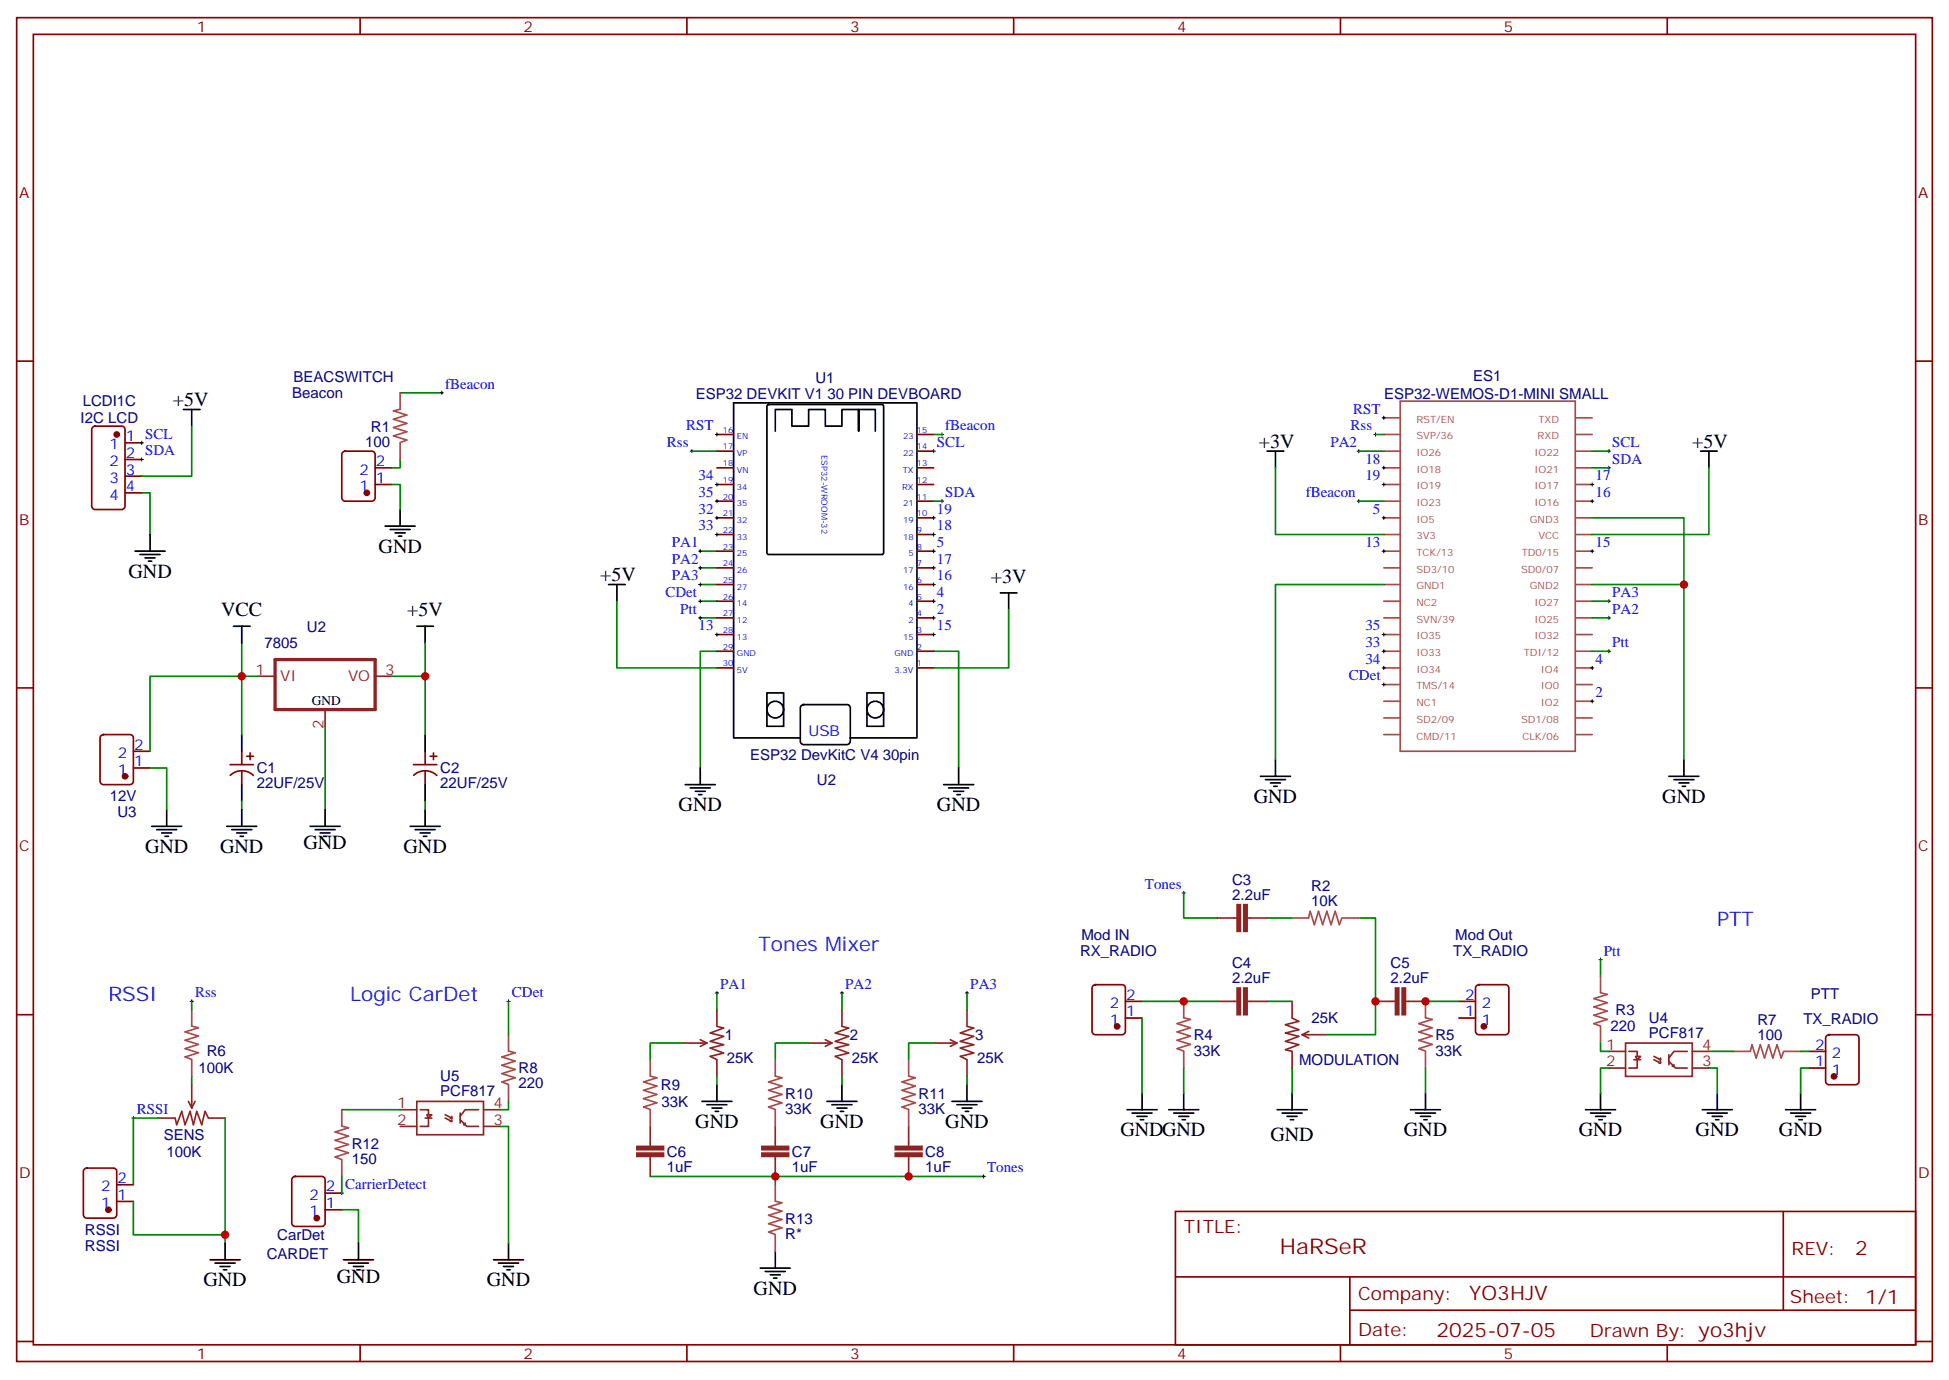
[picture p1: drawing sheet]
<svg xmlns="http://www.w3.org/2000/svg" width="412mm" height="292mm" viewBox="0 0 412 292" stroke-linecap="round" stroke-linejoin="round" font-family="sans-serif">
<g fill="none" stroke="#870000" stroke-width=".35">
<path d="M3.5 3.7h405.4v284.4h-405.4zM7.1 7.3h398.2v277.3h-398.2zM76.2 3.7v3.6M145.3 3.7v3.6M214.5 3.7v3.6M283.6 3.7v3.6M352.8 3.7v3.6M3.5 76.4h3.6M405.3 76.4h3.6M19.6 90.4l.5-.2h5.7a.71 .71 0 0 1 .7 .7v16.2a.76 .76 0 0 1-.7 .7h-5.7a.76 .76 0 0 1-.7-.7v-16.2zM26.5 93.7h3.5M26.5 97.2h3.5"/>
<path d="M72.6 95.7l.4-.2h5.7a.71 .71 0 0 1 .7 .7v9.1a.76 .76 0 0 1-.7 .7h-5.7a.76 .76 0 0 1-.7-.7v-9.1zM79.4 99h3.5M151.7 99h3.5M151.7 91.9h3.5M151.7 95.5h3.5M194 99h3.6M194 91.9h3.6M194 95.5h3.6M26.5 100.8h3.5M26.5 104.3h3.5M79.4 102.5h3.5M151.7 102.5h3.5"/>
<path d="M151.7 106h3.5M151.7 109.6h3.5M151.7 113.1h3.5M151.7 116.6h3.5M194 102.5h3.6M194 106h3.6M194 109.6h3.6M194 113.1h3.6M194 116.6h3.6M151.7 120.2h3.5M151.7 123.7h3.5M151.7 127.2h3.5"/>
<path d="M151.7 130.7h3.5M151.7 134.3h3.5M151.7 137.8h3.5M194 120.2h3.6M194 123.7h3.6M194 127.2h3.6M194 130.7h3.6M194 134.3h3.6M194 137.8h3.6M3.5 145.6h3.6M21.4 155.6l.5-.2h5.6a.71 .71 0 0 1 .7 .7v9.2a.76 .76 0 0 1-.7 .7h-5.6a.76 .76 0 0 1-.7-.7v-9.2zM28.2 159h3.5"/>
<path d="M51.2 159v2.8M52.9 159.3v1.4M90 159v2.8M91.7 159.3v1.4M151.7 141.3h3.5M194 141.3h3.6M405.3 145.6h3.6M28.2 162.5h3.5M48.7 161.8h4.9M48.7 164.1a3.5 3.5 0 0 1 4.9 0M51.2 163.2v2.8M52.2 160h1.4"/>
<path d="M87.5 161.8h4.9M87.5 164.1a3.5 3.5 0 0 1 4.9 0M90 163.2v2.8M91 160h1.4M3.5 214.7h3.6M231.3 208.6l.5-.2h5.6a.71 .71 0 0 1 .7 .7v9.1a.76 .76 0 0 1-.7 .7h-5.6a.76 .76 0 0 1-.7-.7v-9.1zM238.1 215.4h3.6M238.1 211.9h3.6M308.7 215.4h3.5M308.7 211.9h3.5M312.4 208.6l.5-.2h5.7a.71 .71 0 0 1 .7 .7v9.1a.76 .76 0 0 1-.7 .7h-5.7a.76 .76 0 0 1-.7-.7v-9.1zM386.5 219.1l.5-.2h5.6a.71 .71 0 0 1 .7 .7v9.2a.76 .76 0 0 1-.7 .7h-5.6a.76 .76 0 0 1-.7-.7v-9.2z"/>
<path d="M405.3 214.7h3.6M382.8 226h3.5M382.8 222.5h3.5M17.9 247.4l.4-.2h5.7a.71 .71 0 0 1 .7 .7v9.1a.76 .76 0 0 1-.7 .7h-5.7a.76 .76 0 0 1-.7-.7v-9.1zM24.7 254.2h3.5M24.7 250.7h3.5M62 249.1l.4-.2h5.7a.71 .71 0 0 1 .7 .7v9.2a.76 .76 0 0 1-.7 .7h-5.7a.76 .76 0 0 1-.7-.7v-9.2zM68.8 256h3.5M68.8 252.4h3.5M248.7 256.3h156.6v28.3h-156.6zM377.3 256.4v20.8M248.7 270.2h156.5"/>
<path d="M285.6 277.2h119.6M285.6 270.2v14.1M3.5 283.8h3.6M76.2 284.6v3.5M145.3 284.6v3.5M214.5 284.6v3.5M283.6 284.6v3.5M352.8 284.6v3.5M405.3 283.8h3.6"/>
</g>
<g fill="none" stroke="#008700" stroke-width=".35">
<path d="M40.6 90.2v10.6h-10.6M84.7 97.2v1.8h-1.8M84.7 83.1h8.8M146.4 95.5h5.3M197.6 91.9h1.7M269.9 99v14.1h22.9M287.5 95.5h5.3M291 91.9h1.8M336.9 95.5h3.5M336.9 99h3.5M361.6 99v14.1h-24.7M30 104.3h1.7v8.8"/>
<path d="M82.9 102.5h1.8v5.3M148.2 116.6h3.5M197.6 106h1.7M287.5 106h5.3M336.9 109.6h19.4v14.1M51.2 136v7.1h3.5M90 136v19.4M130.5 127.2v14.1h21.2M148.2 120.2h3.5M148.2 123.7h3.5M148.2 127.2h3.5M148.2 130.7h3.5"/>
<path d="M151.7 137.8h-3.5v24.7M197.6 137.8h5.2v24.7M213.4 129v12.3h-15.8M292.8 123.7h-22.9v37M336.9 123.7h19.4v37M336.9 127.2h3.5M336.9 130.7h3.5M336.9 137.8h3.5M51.2 155.4v-12.3h-19.5v15.9M68.8 153.7v17.6M82.9 143.1h7.1M31.7 162.5h3.6v8.8"/>
<path d="M51.2 169.5v1.8M90 169.5v1.8M250.5 188.9v5.3h7M268.1 194.2h5.3M287.5 194.2h3.5v24.7h-10.5M40.6 211.9v1.7M107.6 211.9v7M151.7 210.1v3.5M178.2 210.1v3.5M204.6 210.1v3.5M241.7 211.9h15.8M241.7 215.4v15.9"/>
<path d="M268.1 211.9h5.3M301.6 211.9h7.1M338.7 203.1v3.5M33.5 236.6h-5.3v14.1M40.6 227.8v1.7M47.6 236.6v26.4M72.3 234.8h12.4M105.8 238.3h1.8v24.7M107.6 233v1.8h-1.8M144.6 220.7h-7v3.5M151.7 227.8v1.7M171.1 220.7h-7.1v3.5"/>
<path d="M178.2 227.8v1.7M197.6 220.7h-5.3v3.5M204.6 227.8v1.7M250.5 226v5.3M273.4 226v5.3M301.6 226v5.3M338.7 220.7v1.8h1.7M340.4 226h-1.7v5.3M361.6 226h1.8v5.3M361.6 222.5h5.3M381 222.5h1.8M382.8 226h-1.8v5.3"/>
<path d="M28.2 254.2v7.1h19.4M72.3 256h3.5v7M72.3 248.9v3.5M137.6 248.9h26.4M164 248.9h44.1M164 248.9v1.8"/>
</g>
<g fill="none" stroke="#000" stroke-width=".35">
<path d="M38.8 86.6h3.5M40.6 86.6v3.6M162.3 85.8l.3-.2h24l.3 .2 .1 31.2-.2 .3h-24.2l-.3-.2zM164 91.2v-4.6h3.6v3.6h3.5v-3.6h3.5v3.6h3.6v-3.6h3.5v4.6v-4.6h3.5v4.6M268.1 95.5h3.5M269.9 95.5v3.5M359.8 95.5h3.6M361.6 95.5v3.5M28.6 116.6h6.3M29.6 117.3h4.3M30.7 118h2.1M31.4 118.7h.7"/>
<path d="M31.7 113.1v3.5M81.5 111.3h6.3M82.5 112h4.3M83.6 112.7h2.1M84.3 113.5h.7M84.7 107.8v3.5M49.4 132.5h3.5M51.2 132.5v3.5M88.2 132.5h3.5M90 132.5v3.5M128.8 123.7h3.5M130.5 123.7v3.5"/>
<path d="M211.7 125.4h3.5M213.4 125.4v3.6M51.2 155.4v3.6M90 155.4v3.6M162.3 146.6h3.5v7.1h-3.5zM169.3 156.1h-14.1v-70.9h38.8v70.9h-14.1M169.6 149.3l.4-.2h9.2a.71 .71 0 0 1 .7 .7v7a.76 .76 0 0 1-.7 .8h-9.2a.76 .76 0 0 1-.7-.8v-7zM183.4 146.6h3.6v7.1h-3.6zM32.1 174.8h6.4M33.2 175.5h4.2M34.2 176.2h2.1M34.9 177h.7"/>
<path d="M35.3 171.3v3.5M48 174.8h6.3M49 175.5h4.3M50.1 176.2h2.1M50.8 177h.7M51.2 166v3.5M51.2 171.3v3.5M65.6 174.8h6.4M66.7 175.5h4.2M67.7 176.2h2.1M68.4 177h.7M68.8 171.3v3.5"/>
<path d="M86.8 174.8h6.3M87.8 175.5h4.3M88.9 176.2h2.1M89.6 177h.7M90 166v3.5M90 171.3v3.5M145 166h6.3M146 166.7h4.3M147.1 167.4h2.1M147.8 168.1h.7M148.2 162.5v3.5M199.7 166h6.3"/>
<path d="M200.7 166.7h4.3M201.8 167.4h2.1M202.5 168.1h.7M202.8 162.5v3.5M266.7 164.3h6.3M267.8 165h4.2M268.8 165.7h2.1M269.5 166.4h.7M269.9 160.7v3.6M353.1 164.3h6.4M354.2 165h4.2M355.2 165.7h2.2"/>
<path d="M356 166.4h.7M356.3 160.7v3.6M148.5 233h6.4M149.6 233.8h4.2M150.6 234.5h2.2M151.3 235.2h.7M151.7 229.5v3.5M175 233h6.3M176 233.8h4.3M177.1 234.5h2.1M177.8 235.2h.7M178.2 229.5v3.5"/>
<path d="M201.4 233h6.4M202.5 233.8h4.2M203.6 234.5h2.1M204.3 235.2h.7M204.6 229.5v3.5M238.5 234.8h6.3M239.5 235.5h4.3M240.6 236.2h2.1M241.3 236.9h.7M241.7 231.3v3.5M247.3 234.8h6.3M248.4 235.5h4.2"/>
<path d="M249.4 236.2h2.1M250.1 236.9h.7M250.5 231.3v3.5M270.2 234.8h6.4M271.3 235.5h4.2M272.3 236.2h2.2M273 236.9h.8M273.4 231.3v3.5M298.4 234.8h6.4M299.5 235.5h4.2M300.6 236.2h2.1M301.3 236.9h.7"/>
<path d="M301.6 231.3v3.5M335.5 234.8h6.3M336.5 235.5h4.3M337.6 236.2h2.1M338.3 236.9h.7M338.7 231.3v3.5M360.2 234.8h6.3M361.2 235.5h4.3M362.3 236.2h2.1M363 236.9h.7M363.4 231.3v3.5M377.8 234.8h6.4"/>
<path d="M378.9 235.5h4.2M379.9 236.2h2.2M380.6 236.9h.8M381 231.3v3.5M44.4 266.6h6.4M45.5 267.3h4.2M46.6 268h2.1M47.3 268.7h.7M47.6 263v3.6M72.7 266.6h6.3M73.7 267.3h4.3M74.8 268h2.1"/>
<path d="M75.5 268.7h.7M75.8 263v3.6M104.4 266.6h6.4M105.5 267.3h4.2M106.5 268h2.2M107.2 268.7h.7M107.6 263v3.6M160.9 268.3h6.3M161.9 269h4.3M163 269.7h2.1M163.7 270.4h.7M164 264.8v3.5"/>
<circle cx="164" cy="150.1" r="1.76"/>
<circle cx="185.2" cy="150.1" r="1.76"/>
</g>
<path d="M58.2 139.6h21.2v10.5h-21.2z" fill="none" stroke="#8c2424" stroke-width=".71"/>
<g fill="none" stroke="#8c2424" stroke-width=".35">
<path d="M54.7 143.1h3.5M68.8 150.1v3.6M79.4 143.1h3.5M257.5 194.2h4.3M263.9 194.2h4.2M148.2 220l1.4 .7M151.7 213.6v3.6l1.4 .3-2.8 1.1 2.8 .7-2.8 1 2.8 .8-2.8 .7 2.8 1-2.8 .7 1.4 .7v3.6M174.6 220l1.4 .7M178.2 213.6v3.6l1.4 .3-2.9 1.1 2.9 .7-2.9 1 2.9 .8-2.9 .7 2.9 1-2.9 .7 1.5 .7v3.6M201.1 220l1.4 .7M204.6 213.6v3.6l1.4 .3-2.8 1.1 2.8 .7-2.8 1 2.8 .8-2.8 .7 2.8 1-2.8 .7 1.4 .7v3.6M257.5 211.9h4.3"/>
<path d="M263.9 211.9h4.2M273.4 211.9v3.5l1.4 .7-2.8 .7 2.8 1.1-2.8 .7 2.8 .7-2.8 1 2.8 .8-2.8 1 1.4 .4v3.5M275.5 218.9l1.4 .7M275.5 218.9h5M276.9 218.2l-1.4 .7M291 211.9h4.3M297.4 211.9h4.2M33.5 236.6h3.5l.4 1.4 1.1-2.8 .7 2.8 1-2.8 .7 2.8 .7-2.8 1.1 2.8 .7-2.8 .7 1.4h3.5M39.9 233l.7 1.5M40.6 229.5v5M41.3 233l-.7 1.5M84.7 234.8h3.5"/>
<path d="M84.7 238.3h3.5M88.2 233h14.1v7.1h-14.1zM88.9 234.8h1.8v1.1M90 236.6h1.4M90.3 235.9h1.1l-.7 .7zM90.7 236.6v1.7h-1.8M94.2 235.9l1.4 .7M94.2 236.6l1.4 .7v-.4M95.2 237.3h.4M95.2 236.6h.4M95.6 236.2v.4M97.4 235.5v2.1"/>
<path d="M97.4 236.9l1.4 1.4h2.4M98.4 237.6v.4h-.3M101.2 234.8h-2.8l-1 1.4M102.3 234.8h3.5M102.3 238.3h3.5M137.6 238.3v4.3M144.6 220.7h5M149.6 220.7l-1.4 .7M164 238.3v4.3M171.1 220.7h4.9M176 220.7l-1.4 .7M192.3 238.3v4.3"/>
<path d="M197.6 220.7h4.9M202.5 220.7l-1.4 .7M340.4 222.5h3.6M340.4 226h3.6M344 220.7h14.1v7.1h-14.1zM344.7 222.5h1.7v1M345.7 224.2h1.4M346.1 223.5h1l-.7 .7zM346.4 224.2v1.8h-1.7M350 223.5l1.4 .7M350 224.2l1.4 .7v-.3M351 224.9h.4"/>
<path d="M351 224.2h.4M351.4 223.9v.3M353.1 223.2v2.1M353.1 224.6l1.4 1.4h2.5M354.2 225.3v.3h-.4M357 222.5h-2.8l-1.1 1.4M358.1 222.5h3.5M358.1 226h3.5M137.6 244.7v4.2M164 244.7v4.2M192.3 244.7v4.2"/>
</g>
<g fill="none" stroke="#000" stroke-width=".21">
<path d="M29.6 93.7h.7M29.6 97.2h.7M30 93.3v.8M30 96.9v.7M93.1 83.1h.7M93.5 82.8v.7M146 95.5h.8M146.4 95.1v.7M151.3 91.9h.7M151.7 91.6v.7M197.2 95.5h.7M197.6 95.1v.7"/>
<path d="M199 91.9h.7M199.3 91.6v.7M287.2 95.5h.7M287.5 95.1v.7M290.7 91.9h.7M291 91.6v.7M292.5 88.4h.7M292.5 99h.7M292.8 88.1v.7M292.8 98.6v.7M340.1 95.5h.7M340.1 99h.7"/>
<path d="M340.4 95.1v.7M340.4 98.6v.7M147.8 116.6h.7M148.2 116.3v.7M148.2 119.8v.7M151.3 106h.7M151.3 109.6h.7M151.3 113.1h.7M151.3 102.5h.7M151.7 102.2v.7M151.7 105.7v.7M151.7 109.2v.7"/>
<path d="M151.7 112.7v.8M197.2 116.6h.7M197.2 109.6h.7M197.2 113.1h.7M197.6 109.2v.7M197.6 112.7v.8M197.6 116.3v.7M197.6 119.8v.7M199 106h.7M199.3 105.7v.7M287.2 106h.7M287.5 105.7v.7"/>
<path d="M292.5 116.6h.7M292.5 109.6h.7M292.5 102.5h.7M292.8 102.2v.7M292.8 109.2v.7M292.8 116.3v.7M336.5 106h.8M336.5 116.6h.8M336.5 102.5h.8M336.9 102.2v.7M336.9 105.7v.7M336.9 116.3v.7"/>
<path d="M147.8 120.2h.7M147.8 123.7h.7M147.8 127.2h.7M147.8 130.7h.7M148.2 123.3v.7M148.2 126.9v.7M148.2 130.4v.7M151.3 134.3h.7M151.7 133.9v.7M197.2 120.2h.7M197.2 123.7h.7M197.2 127.2h.7"/>
<path d="M197.2 130.7h.7M197.2 134.3h.7M197.6 123.3v.7M197.6 126.9v.7M197.6 130.4v.7M197.6 133.9v.7M292.5 134.3h.7M292.5 137.8h.7M292.8 133.9v.7M292.8 137.4v.7M340.1 127.2h.7M340.1 130.7h.7"/>
<path d="M340.1 137.8h.7M340.4 126.9v.7M340.4 130.4v.7M340.4 137.4v.7M292.5 144.9h.7M292.5 141.3h.7M292.8 141v.7M292.8 144.5v.7M336.5 141.3h.8M336.5 148.4h.8M336.9 141v.7M336.9 148v.7"/>
<path d="M250.1 188.9h.7M250.5 188.6v.7M40.2 211.9h.7M40.6 211.5v.7M107.2 211.9h.7M107.6 211.5v.7M151.3 210.1h.7M151.7 209.8v.7M177.8 210.1h.7M178.2 209.8v.7M204.3 210.1h.7M204.6 209.8v.7"/>
<path d="M338.3 203.1h.7M338.7 202.7v.7M27.9 236.6h.7M28.2 236.2v.7M72 252.4h.7M72.3 252.1v.7M207.8 248.9h.7M208.1 248.6v.7"/>
</g>
<g fill="#8c2424" stroke="#8c2424" stroke-width=".35">
<path d="M134.8 244h5.6v.7h-5.6z"/>
<path d="M134.8 242.6h5.6v.7h-5.6z"/>
<path d="M161.2 244h5.7v.7h-5.7z"/>
<path d="M161.2 242.6h5.7v.7h-5.7z"/>
<path d="M189.4 244h5.7v.7h-5.7z"/>
<path d="M189.4 242.6h5.7v.7h-5.7z"/>
<path d="M261.8 209.1h.7v5.6h-.7z"/>
<path d="M263.2 209.1h.7v5.6h-.7z"/>
<path d="M296.7 209.1h.7v5.6h-.7z"/>
<path d="M295.3 209.1h.7v5.6h-.7z"/>
<path d="M263.2 191.4h.7v5.7h-.7z"/>
<path d="M261.8 191.4h.7v5.7h-.7z"/>
</g>
<g fill="#870000" stroke="#870000" stroke-width=".35">
<circle cx="24.7" cy="91.9" r=".53"/>
<circle cx="22.9" cy="256" r=".53"/>
<circle cx="77.6" cy="104.3" r=".53"/>
<circle cx="67" cy="257.7" r=".53"/>
<circle cx="236.4" cy="217.2" r=".53"/>
<circle cx="314" cy="217.2" r=".53"/>
<circle cx="388.1" cy="227.8" r=".53"/>
<circle cx="26.5" cy="164.3" r=".53"/>
</g>
<g fill="none" stroke="#a64a4a" stroke-width=".35">
<path d="M84.7 83.1v3.5l-1.4 .3 2.8 .9-2.8 .9 2.8 .9-2.8 .9 2.8 .8-2.8 .9 2.8 .9-1.4 .5M84.7 93.8v3.4M292.8 99h3.5M292.8 95.5h3.5M292.8 91.9h3.5M292.8 88.4h3.5M296.3 84.9h37v74.1h-37zM333.4 99h3.5M333.4 95.5h3.5M333.4 91.9h3.5M333.4 88.4h3.5M292.8 116.6h3.5"/>
<path d="M292.8 113.1h3.5M292.8 109.6h3.5M292.8 106h3.5M292.8 102.5h3.5M333.4 116.6h3.5M333.4 113.1h3.5M333.4 109.6h3.5M333.4 106h3.5M333.4 102.5h3.5M292.8 137.8h3.5M292.8 134.3h3.5M292.8 130.7h3.5"/>
<path d="M292.8 127.2h3.5M292.8 123.7h3.5M292.8 120.2h3.5M333.4 137.8h3.5M333.4 134.3h3.5M333.4 130.7h3.5M333.4 127.2h3.5M333.4 123.7h3.5M333.4 120.2h3.5M292.8 155.4h3.5M292.8 151.9h3.5M292.8 148.4h3.5"/>
<path d="M292.8 144.9h3.5M292.8 141.3h3.5M333.4 155.4h3.5M333.4 151.9h3.5M333.4 148.4h3.5M333.4 144.9h3.5M333.4 141.3h3.5M273.4 194.2h3.5l.3-1.4 .9 2.9 .9-2.9 .9 2.9 .9-2.9 .8 2.9 .9-2.9 .9 2.9 .5-1.5M284 194.2h3.5M40.6 213.6v3.5l1.4 .4-2.8 .8 2.8 .9-2.8 .9 2.8 .9-2.8 .9 2.8 .9-2.8 .8 1.4 .6M107.6 218.9v3.5l1.4 .4-2.8 .8 2.8 .9-2.8 .9 2.8 .9-2.8 .9 2.8 .8-2.8 .9 1.4 .6M250.5 211.9v3.4l1.4 .4-2.8 .9 2.8 .9-2.8 .8 2.8 .9-2.8 .9 2.8 .9-2.8 .9 1.4 .5"/>
<path d="M301.6 211.9v3.4l1.4 .4-2.8 .9 2.8 .9-2.8 .8 2.8 .9-2.8 .9 2.8 .9-2.8 .9 1.4 .5M338.7 206.6v3.5l1.4 .3-2.8 .9 2.8 .9-2.8 .9 2.8 .8-2.8 .9 2.8 .9-2.8 .9 1.4 .5M338.7 217.2v3.5M40.6 224.3v3.5M72.3 234.8v3.5l1.4 .3-2.8 .9 2.8 .9-2.8 .9 2.8 .9-2.8 .8 2.8 .9-2.8 .9 1.4 .5M107.6 229.6v3.4M137.6 224.2v3.5l1.4 .3-2.8 .9 2.8 .9-2.8 .9 2.8 .9-2.8 .9 2.8 .8-2.8 .9 1.4 .6M137.6 234.9v3.4M164 224.2v3.5l1.5 .3-2.9 .9 2.9 .9-2.9 .9 2.9 .9-2.9 .9 2.9 .8-2.9 .9 1.4 .6M164 234.9v3.4M192.3 224.2v3.5l1.4 .3-2.8 .9 2.8 .9-2.8 .9 2.8 .9-2.8 .9 2.8 .8-2.8 .9 1.4 .6M192.3 234.9v3.4"/>
<path d="M250.5 222.5v3.5M301.6 222.5v3.5M366.9 222.5h3.5l.3-1.4 .9 2.8 .9-2.8 .9 2.8 .8-2.8 .9 2.8 .9-2.8 .9 2.8 .5-1.4M377.5 222.5h3.5M72.3 245.4v3.5M164 250.7v3.5l1.5 .3-2.9 .9 2.9 .9-2.9 .9 2.9 .8-2.9 .9 2.9 .9-2.9 .9 1.4 .5M164 261.3v3.5"/>
</g>
<g fill="#c00">
<circle cx="51.2" cy="143.1" r=".88"/>
<circle cx="90" cy="143.1" r=".88"/>
<circle cx="356.3" cy="123.7" r=".88"/>
<circle cx="47.6" cy="261.3" r=".88"/>
<circle cx="250.5" cy="211.9" r=".88"/>
<circle cx="301.6" cy="211.9" r=".88"/>
<circle cx="291" cy="211.9" r=".88"/>
<circle cx="164" cy="248.9" r=".88"/>
<circle cx="192.3" cy="248.9" r=".88"/>
</g>
<text font-size="4.6" fill="#800" x="270.8" y="265.4">HaRSeR</text>
<g font-size="4.2">
<text x="36.6" y="85.9">+5V</text>
<text x="266.3" y="94.8">+3V</text>
<text x="358.1" y="94.8">+5V</text>
<text x="80.1" y="117">GND</text>
<text x="27.2" y="122.3">GND</text>
<text x="127" y="123">+5V</text>
<text x="209.6" y="123.3">+3V</text>
<text x="46.8" y="130.4">VCC</text>
<text x="86.2" y="130.4">+5V</text>
<text x="143.6" y="171.7">GND</text>
<text x="198.3" y="171.7">GND</text>
<text x="265.3" y="169.9">GND</text>
<text x="351.7" y="169.9">GND</text>
<text x="64.2" y="179.7">GND</text>
<text x="30.7" y="180.5">GND</text>
<text x="46.6" y="180.5">GND</text>
<text x="85.4" y="180.5">GND</text>
<text x="147.1" y="238.7">GND</text>
<text x="173.6" y="238.7">GND</text>
<text x="200" y="238.7">GND</text>
<text x="237.1" y="240.5">GNDGND</text>
<text x="268.8" y="241.5">GND</text>
<text x="297" y="240.5">GND</text>
<text x="334.1" y="240.5">GND</text>
<text x="358.8" y="240.5">GND</text>
<text x="376.4" y="240.5">GND</text>
<text x="43" y="272.2">GND</text>
<text x="71.3" y="271.5">GND</text>
<text x="103" y="272.2">GND</text>
<text x="159.5" y="274">GND</text>
</g>
<g font-size="4.2" fill="#00f">
<text x="363.4" y="196">PTT</text>
<text x="160.5" y="201.3">Tones Mixer</text>
<text x="22.9" y="211.9">RSSI</text>
<text x="74.1" y="211.9">Logic CarDet</text>
</g>
<g font-size="4.2" fill="#800">
<text x="392.5" y="265.6">2</text>
<text x="310.9" y="275.2">YO3HJV</text>
<text x="304" y="283">2025-07-05</text>
</g>
<g font-size="3.9" fill="#800">
<text x="250.5" y="260.9">TITLE:</text>
<text x="379.1" y="265.6">REV:</text>
<text x="287.4" y="275.1">Company:</text>
<text x="378.7" y="275.7">Sheet: 1/1</text>
<text x="287.4" y="282.8">Date:</text>
<text x="336.4" y="282.9">Drawn By: yo3hjv</text>
</g>
<g font-size="3.2" fill="#800">
<text x="41.6" y="6.7">1</text>
<text x="110.8" y="6.7">2</text>
<text x="179.9" y="6.7">3</text>
<text x="249.1" y="6.7">4</text>
<text x="318.2" y="6.7">5</text>
<text x="4.1" y="41.8">A</text>
<text x="405.9" y="41.8">A</text>
<text x="4.1" y="111">B</text>
<text x="405.9" y="111">B</text>
<text x="4.1" y="180.1">C</text>
<text x="405.9" y="180.1">C</text>
<text x="4.1" y="249.3">D</text>
<text x="405.9" y="249.3">D</text>
<text x="41.6" y="287.5">1</text>
<text x="110.8" y="287.5">2</text>
<text x="179.9" y="287.5">3</text>
<text x="249.1" y="287.5">4</text>
<text x="318.2" y="287.5">5</text>
</g>
<g font-size="3.2" fill="#000080">
<text x="62.1" y="80.8">BEACSWITCH</text>
<text x="172.5" y="81.1">U1</text>
<text x="311.7" y="80.6">ES1</text>
<text x="17.1" y="89.5">I2C LCD</text>
<text x="17.5" y="86">LCDI1C</text>
<text x="61.8" y="84.3">Beacon</text>
<text x="147.2" y="84.4">ESP32 DEVKIT V1 30 PIN DEVBOARD</text>
<text x="292.9" y="84.4">ESP32-WEMOS-D1-MINI SMALL</text>
<text x="77.3" y="94.6">100</text>
<text x="78.5" y="91.4">R1</text>
<text x="55.9" y="137.1">7805</text>
<text x="64.9" y="133.8">U2</text>
<text x="158.7" y="160.7">ESP32 DevKitC V4 30pin</text>
<text x="54.3" y="166.8">22UF/25V</text>
<text x="54.3" y="163.6">C1</text>
<text x="93.1" y="166.8">22UF/25V</text>
<text x="93.1" y="163.6">C2</text>
<text x="172.9" y="166">U2</text>
<text x="23.3" y="169.6">12V</text>
<text x="24.9" y="173">U3</text>
<text x="260.7" y="190.4">2.2uF</text>
<text x="260.7" y="187.3">C3</text>
<text x="277.4" y="191.8">10K</text>
<text x="277.4" y="188.5">R2</text>
<text x="228.5" y="202.4">RX_RADIO</text>
<text x="228.8" y="198.9">Mod IN</text>
<text x="307.5" y="202.4">TX_RADIO</text>
<text x="307.9" y="198.9">Mod Out</text>
<text x="260.7" y="208">2.2uF</text>
<text x="260.7" y="204.7">C4</text>
<text x="294.2" y="208">2.2uF</text>
<text x="294.2" y="204.7">C5</text>
<text x="341.9" y="214.7">R3</text>
<text x="383.2" y="211.3">PTT</text>
<text x="153.4" y="220">1</text>
<text x="179.8" y="220">2</text>
<text x="206.3" y="220">3</text>
<text x="252.6" y="220.1">R4</text>
<text x="277.5" y="216.5">25K</text>
<text x="303.7" y="220.1">R5</text>
<text x="340.8" y="218.1">220</text>
<text x="348.9" y="219.6">PCF817</text>
<text x="348.9" y="216.4">U4</text>
<text x="371.8" y="220">100</text>
<text x="371.8" y="216.8">R7</text>
<text x="381.6" y="216.6">TX_RADIO</text>
<text x="42" y="227.1">100K</text>
<text x="43.8" y="223.5">R6</text>
<text x="109.7" y="227.1">R8</text>
<text x="153.8" y="225">25K</text>
<text x="180.3" y="225">25K</text>
<text x="206.7" y="225">25K</text>
<text x="252.6" y="223.4">33K</text>
<text x="274.9" y="225.3">MODULATION</text>
<text x="303.7" y="223.4">33K</text>
<text x="93.1" y="232">PCF817</text>
<text x="93.1" y="228.7">U5</text>
<text x="109.7" y="230.3">220</text>
<text x="139.9" y="230.6">R9</text>
<text x="166.2" y="232.5">R10</text>
<text x="194.4" y="232.5">R11</text>
<text x="139.9" y="234.1">33K</text>
<text x="166.2" y="235.7">33K</text>
<text x="194.4" y="235.7">33K</text>
<text x="34.6" y="241.2">SENS</text>
<text x="35.2" y="244.9">100K</text>
<text x="74.4" y="243">R12</text>
<text x="141.1" y="244.9">C6</text>
<text x="167.6" y="244.9">C7</text>
<text x="195.8" y="244.9">C8</text>
<text x="74.4" y="246.3">150</text>
<text x="141.1" y="247.9">1uF</text>
<text x="167.6" y="247.9">1uF</text>
<text x="195.8" y="247.9">1uF</text>
<text x="18" y="261.3">RSSI</text>
<text x="58.7" y="262.4">CarDet</text>
<text x="166.2" y="262.2">R*</text>
<text x="166.2" y="258.9">R13</text>
<text x="18" y="264.7">RSSI</text>
<text x="56.4" y="266.5">CARDET</text>
</g>
<g font-size="3.2" fill="#00f">
<text x="94.2" y="82.2">fBeacon</text>
<text x="286.3" y="87.5">RST</text>
<text x="23.1" y="95.1">1</text>
<text x="26.6" y="93.3">1 SCL</text>
<text x="141.1" y="94.6">Rss</text>
<text x="145.2" y="91.1">RST</text>
<text x="198.3" y="94.6">SCL</text>
<text x="200" y="91.1">fBeacon</text>
<text x="281.5" y="94.6">PA2</text>
<text x="285.8" y="91.1">Rss</text>
<text x="341.1" y="94.6">SCL</text>
<text x="23.1" y="98.6">2</text>
<text x="26.6" y="96.9">2 SDA</text>
<text x="26.6" y="100.4">3</text>
<text x="76.1" y="100.4">2</text>
<text x="79.6" y="98.6">2</text>
<text x="147.8" y="101.6">34</text>
<text x="288.9" y="101.6">19</text>
<text x="288.9" y="98.1">18</text>
<text x="337.6" y="101.6">17</text>
<text x="341.1" y="98.1">SDA</text>
<text x="23.1" y="102.2">3</text>
<text x="23.1" y="105.7">4</text>
<text x="26.6" y="103.9">4</text>
<text x="76.1" y="103.9">1</text>
<text x="79.6" y="102.2">1</text>
<text x="147.8" y="105.2">35</text>
<text x="200" y="105.2">SDA</text>
<text x="276.3" y="105.2">fBeacon</text>
<text x="337.6" y="105.2">16</text>
<text x="147.8" y="108.7">32</text>
<text x="147.8" y="112.2">33</text>
<text x="198.3" y="108.7">19</text>
<text x="198.3" y="112.2">18</text>
<text x="290.5" y="108.7">5</text>
<text x="142.2" y="115.7">PA1</text>
<text x="142.2" y="119.3">PA2</text>
<text x="198.3" y="115.7">5</text>
<text x="198.3" y="119.3">17</text>
<text x="288.9" y="115.7">13</text>
<text x="337.6" y="115.7">15</text>
<text x="142.2" y="122.8">PA3</text>
<text x="198.3" y="122.8">16</text>
<text x="140.8" y="126.3">CDet</text>
<text x="143.9" y="129.9">Ptt</text>
<text x="198.3" y="126.3">4</text>
<text x="198.3" y="129.9">2</text>
<text x="341.1" y="126.3">PA3</text>
<text x="341.1" y="129.9">PA2</text>
<text x="147.8" y="133.4">13</text>
<text x="198.3" y="133.4">15</text>
<text x="288.9" y="133.4">35</text>
<text x="288.9" y="136.9">33</text>
<text x="341.1" y="136.9">Ptt</text>
<text x="285.4" y="144">CDet</text>
<text x="288.9" y="140.4">34</text>
<text x="337.6" y="140.4">4</text>
<text x="337.6" y="147.5">2</text>
<text x="171" y="155.7">USB</text>
<text x="24.9" y="160.4">2</text>
<text x="28.4" y="158.6">2</text>
<text x="24.9" y="163.9">1</text>
<text x="28.4" y="162.1">1</text>
<text x="242.3" y="188.1">Tones</text>
<text x="339.4" y="202.2">Ptt</text>
<text x="152.4" y="209.2">PA1</text>
<text x="178.9" y="209.2">PA2</text>
<text x="205.3" y="209.2">PA3</text>
<text x="41.3" y="211">Rss</text>
<text x="108.3" y="211">CDet</text>
<text x="234.8" y="213.3">2</text>
<text x="238.3" y="215.1">1</text>
<text x="238.3" y="211.5">2</text>
<text x="310" y="215.1">1</text>
<text x="310" y="211.5">2</text>
<text x="313.5" y="213.3">2</text>
<text x="234.8" y="216.8">1</text>
<text x="313.5" y="216.8">1</text>
<text x="384.1" y="225.6">1</text>
<text x="384.1" y="222.1">2</text>
<text x="387.6" y="227.4">1</text>
<text x="387.6" y="223.9">2</text>
<text x="28.9" y="235.7">RSSI</text>
<text x="24.9" y="250.3">2</text>
<text x="73" y="251.6">CarrierDetect</text>
<text x="208.8" y="248">Tones</text>
<text x="21.4" y="255.6">1</text>
<text x="21.4" y="252.1">2</text>
<text x="24.9" y="253.9">1</text>
<text x="65.5" y="257.4">1</text>
<text x="65.5" y="253.9">2</text>
<text x="69" y="255.6">1</text>
<text x="69" y="252.1">2</text>
</g>
<g font-size="3.2" fill="#8d2323">
<text x="54.1" y="142.7">1</text>
<text x="81.5" y="142.7">3</text>
<text x="59.3" y="144.1">VI</text>
<text x="73.6" y="144.1">VO</text>
<text x="68.4" y="154.3" transform="rotate(-90 68.4 154.3)">2</text>
<text x="339.8" y="222.1">1</text>
<text x="339.8" y="225.6">2</text>
<text x="360.2" y="225.6">3</text>
<text x="360.2" y="222.1">4</text>
<text x="84.1" y="234.5">1</text>
<text x="84.1" y="238">2</text>
<text x="104.4" y="238">3</text>
<text x="104.4" y="234.5">4</text>
</g>
<text font-size="2.8" x="66" y="149.1">GND</text>
<g font-size="2.1" fill="#a54b4b">
<text x="299.7" y="89.4">RST/EN</text>
<text x="325.5" y="89.4">TXD</text>
<text x="299.7" y="93">SVP/36</text>
<text x="325.4" y="93">RXD</text>
<text x="299.7" y="100">IO18</text>
<text x="299.7" y="96.5">IO26</text>
<text x="324.7" y="100">IO21</text>
<text x="324.7" y="96.5">IO22</text>
<text x="299.7" y="107.1">IO23</text>
<text x="299.7" y="103.6">IO19</text>
<text x="324.7" y="107.1">IO16</text>
<text x="324.7" y="103.6">IO17</text>
<text x="299.7" y="110.6">IO5</text>
<text x="323.7" y="110.6">GND3</text>
<text x="299.7" y="117.7">TCK/13</text>
<text x="299.7" y="114.1">3V3</text>
<text x="322" y="117.7">TD0/15</text>
<text x="325.5" y="114.1">VCC</text>
<text x="299.7" y="124.7">GND1</text>
<text x="299.7" y="121.2">SD3/10</text>
<text x="321.8" y="121.2">SD0/07</text>
<text x="323.7" y="124.7">GND2</text>
<text x="299.7" y="131.8">SVN/39</text>
<text x="299.7" y="128.3">NC2</text>
<text x="324.7" y="131.8">IO25</text>
<text x="324.7" y="128.3">IO27</text>
<text x="299.7" y="135.3">IO35</text>
<text x="324.7" y="135.3">IO32</text>
<text x="299.7" y="142.4">IO34</text>
<text x="299.7" y="138.8">IO33</text>
<text x="322.4" y="138.8">TDI/12</text>
<text x="326" y="142.4">IO4</text>
<text x="299.7" y="149.4">NC1</text>
<text x="299.7" y="145.9">TMS/14</text>
<text x="326" y="149.4">IO2</text>
<text x="326" y="145.9">IO0</text>
<text x="299.7" y="152.9">SD2/09</text>
<text x="321.8" y="152.9">SD1/08</text>
<text x="299.7" y="156.5">CMD/11</text>
<text x="322.1" y="156.5">CLK/06</text>
</g>
<g font-size="1.8" fill="#00f">
<text x="153" y="95.1">17</text>
<text x="153" y="91.6">16</text>
<text x="155.9" y="93">EN</text>
<text x="191.1" y="93">23</text>
<text x="194" y="91.6">15</text>
<text x="194" y="95.1">14</text>
<text x="153" y="98.6">18</text>
<text x="155.9" y="100">VN</text>
<text x="155.9" y="96.5">VP</text>
<text x="173.8" y="96.3" transform="rotate(90 173.8 96.3)">ESP32-WROOM-32</text>
<text x="191" y="100">TX</text>
<text x="191.1" y="96.5">22</text>
<text x="194" y="98.6">13</text>
<text x="153" y="105.7">20</text>
<text x="153" y="102.2">19</text>
<text x="155.9" y="107.1">35</text>
<text x="155.9" y="103.6">34</text>
<text x="190.9" y="103.6">RX</text>
<text x="191.1" y="107.1">21</text>
<text x="194" y="102.2">12</text>
<text x="194" y="105.7">11</text>
<text x="153" y="112.7">22</text>
<text x="153" y="109.2">21</text>
<text x="155.9" y="110.6">32</text>
<text x="191.1" y="110.6">19</text>
<text x="194" y="109.2">10</text>
<text x="194" y="112.7">9</text>
<text x="153" y="119.8">24</text>
<text x="153" y="116.3">23</text>
<text x="155.9" y="117.7">25</text>
<text x="155.9" y="114.2">33</text>
<text x="191.1" y="114.2">18</text>
<text x="192.2" y="117.7">5</text>
<text x="194" y="116.3">8</text>
<text x="194" y="119.8">7</text>
<text x="153" y="123.3">25</text>
<text x="155.9" y="124.7">27</text>
<text x="155.9" y="121.2">26</text>
<text x="191.1" y="121.2">17</text>
<text x="191.1" y="124.7">16</text>
<text x="194" y="123.3">6</text>
<text x="153" y="130.4">27</text>
<text x="153" y="126.9">26</text>
<text x="155.9" y="131.8">12</text>
<text x="155.9" y="128.3">14</text>
<text x="192.2" y="128.3">4</text>
<text x="192.2" y="131.8">2</text>
<text x="194" y="126.9">5</text>
<text x="194" y="130.4">4</text>
<text x="153" y="133.9">28</text>
<text x="153" y="137.4">29</text>
<text x="155.9" y="135.3">13</text>
<text x="191.1" y="135.3">15</text>
<text x="194" y="133.9">3</text>
<text x="194" y="137.4">2</text>
<text x="153" y="141">30</text>
<text x="155.9" y="142.4">5V</text>
<text x="155.9" y="138.9">GND</text>
<text x="189.2" y="142.4">3.3V</text>
<text x="189.3" y="138.9">GND</text>
<text x="194" y="141">1</text>
</g>
</svg>
